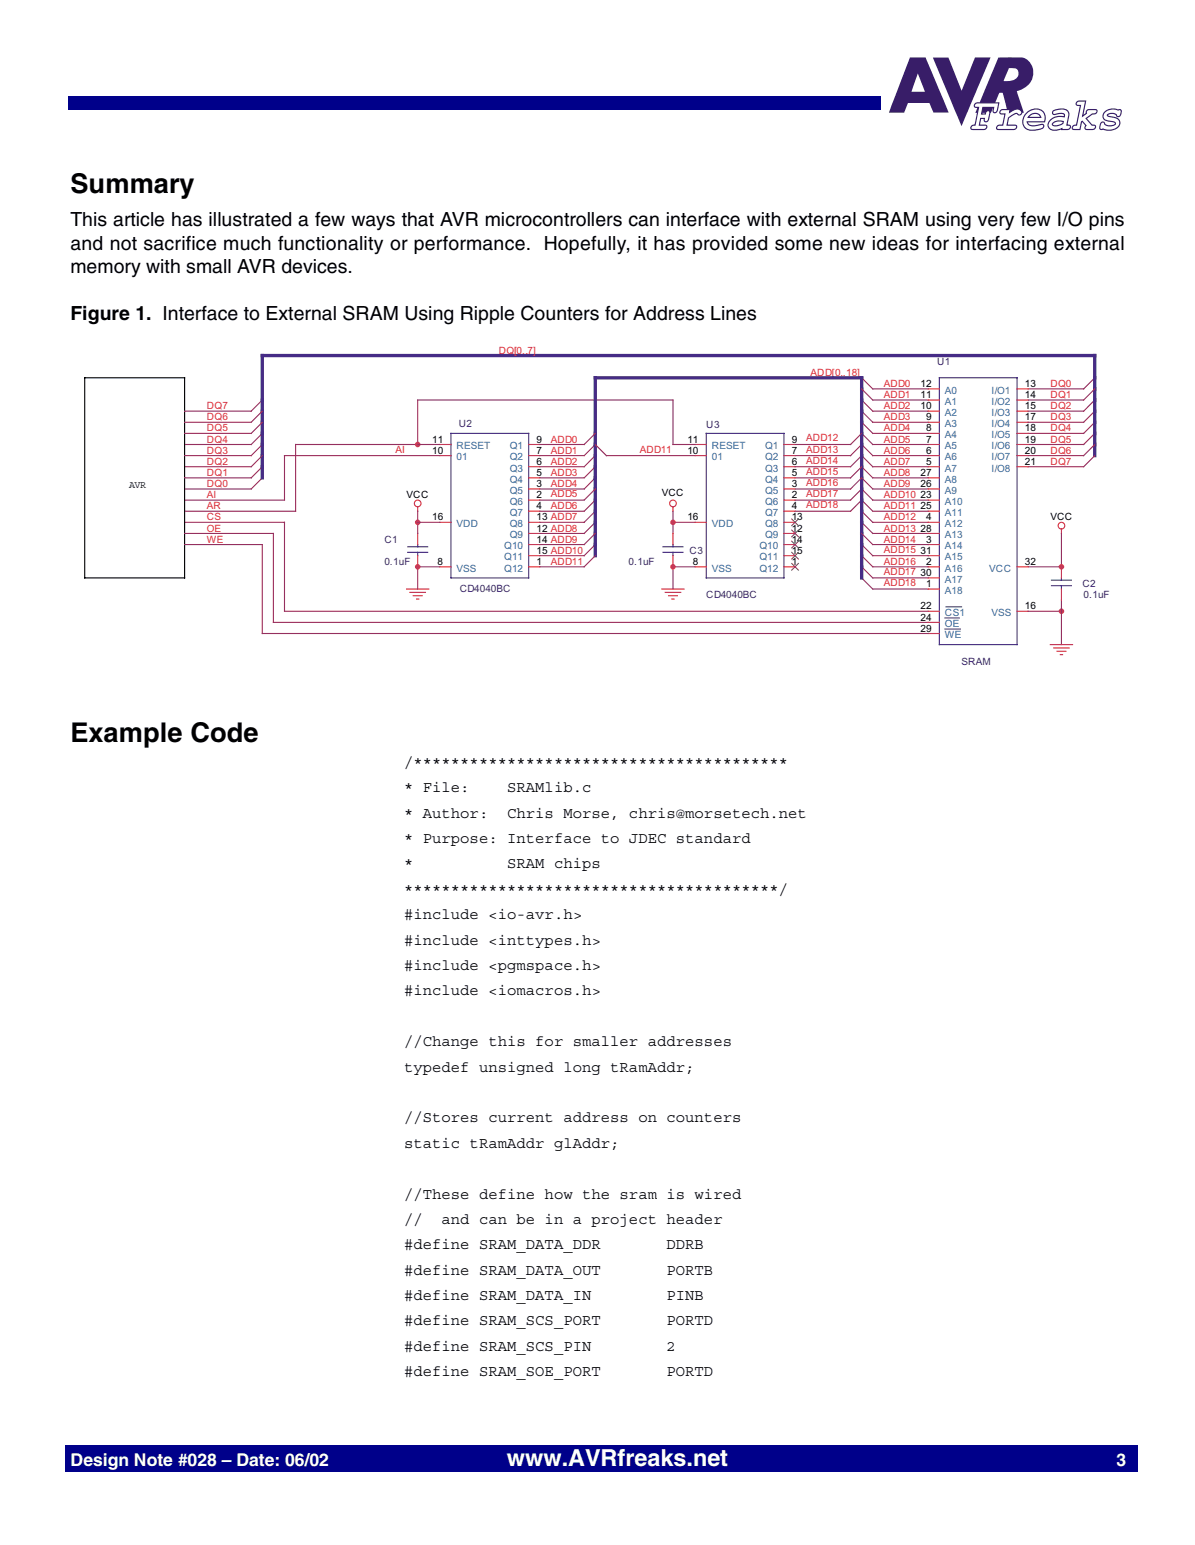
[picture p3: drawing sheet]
<svg xmlns="http://www.w3.org/2000/svg" width="216mm" height="279mm" viewBox="0 0 216 279" stroke-linecap="round" stroke-linejoin="round" font-family="sans-serif">
<path d="M11.8 261.1h193.8v4.7h-193.8z" fill="#00008a"/>
<path d="M160.6 10.3h42.2v13.3h-42.2z" fill="#fff"/>
<g fill="#381d68">
<path d="M168.6 10.4h2.8l2.3 6 2.5-6h2.8l-5.3 12.3z"/>
<path d="M180.4 10.4l-4.2 10h2.8l1.6-3.6h.6l.9 3.6 2.9-.1-1.3-3.9a3.3 3.3 0 0 0 2.4-5.1 2.15 2.15 0 0 0-1.5-.9zM182.3 12.3h.4a1.09 1.09 0 0 1 1.3 .8 1.09 1.09 0 0 1-.8 1.3l-.9 .2h-1z"/>
<path d="M164.4 10.4l-3.8 10h2.8l.6-1.8h3.9l.8 1.7h2.7l-4.2-9.9zM165.8 13.3l1.3 3.3h-2.4z"/>
</g>
<path d="M176.2 18.7l.5-.1h3.8l-.3 1.2a.41 .41 0 0 1-.4 .6 .41 .41 0 0 1-.4-.6l.1-.4h-1.9l-.3 1.2h.7a.43 .43 0 0 1 .3-.6 .43 .43 0 0 1 .5 .4l-.2 1.1a.43 .43 0 0 1-.3 .5 .43 .43 0 0 1-.5-.3v-.3h-.6l-.3 1.2h1a.42 .42 0 0 1 .4 .5 .42 .42 0 0 1-.6 .3h-2.1a.47 .47 0 0 1-.1-.6 .47 .47 0 0 1 .7-.2l.6-3.2-.7-.1-.1-.3z" fill="#fff"/>
<path d="M176.2 18.7l.5-.1h3.8l-.3 1.2a.41 .41 0 0 1-.4 .6 .41 .41 0 0 1-.4-.6l.1-.4h-1.9l-.3 1.2h.7a.43 .43 0 0 1 .3-.6 .43 .43 0 0 1 .5 .4l-.2 1.1a.43 .43 0 0 1-.3 .5 .43 .43 0 0 1-.5-.3l.1-.3h-.7l-.3 1.2h1a.42 .42 0 0 1 .4 .5 .42 .42 0 0 1-.6 .3h-2.1a.47 .47 0 0 1-.1-.7 .47 .47 0 0 1 .7-.1l.6-3.2-.7-.1v-.3z" fill="none" stroke="#381d68" stroke-width=".21"/>
<path d="M180.9 19.9l1.6-.1-.1 .5a1.63 1.63 0 0 1 2-.4 .46 .46 0 0 1 .1 .7 .46 .46 0 0 1-.7-.1 2.37 2.37 0 0 0-1.6 .8l-.3 1.3h1.5a.44 .44 0 0 1 .2 .6 .44 .44 0 0 1-.6 .2h-2.5a.42 .42 0 0 1-.4-.5 .42 .42 0 0 1 .6-.3h.5l.4-2a.85 .85 0 0 1-.9-.2v-.2z" fill="#fff"/>
<path d="M180.9 19.9l1.6-.1-.1 .5a1.63 1.63 0 0 1 2-.4 .46 .46 0 0 1 .1 .7 .46 .46 0 0 1-.7-.1 2.38 2.38 0 0 0-1.6 .8l-.3 1.3h1.5a.44 .44 0 0 1 .2 .6 .44 .44 0 0 1-.6 .2h-2.5a.42 .42 0 0 1-.4-.5 .42 .42 0 0 1 .6-.3h.5l.4-2a.85 .85 0 0 1-.9-.2v-.2z" fill="none" stroke="#381d68" stroke-width=".21"/>
<path d="M185.5 20.4a2 2 0 0 1 3.2 .2l.1 .7-.1 .7h-3.1a1.17 1.17 0 0 0 1.6 .7l1.1-.2h.2l.1 .3a1.15 1.15 0 0 1-1.3 .7 1.78 1.78 0 0 1-2.5-1.5l.2-.8zM185.9 21l-.1 .2h2.2a1.19 1.19 0 0 0-2.1-.2z" fill="#fff"/>
<path d="M185.5 20.4a2 2 0 0 1 3.2 .2l.1 .7-.1 .7h-3.1a1.17 1.17 0 0 0 1.6 .7l1.1-.2h.2l.1 .3a1.15 1.15 0 0 1-1.3 .7 1.78 1.78 0 0 1-2.5-1.5l.2-.8zM185.9 21a1.21 1.21 0 0 1 2.1 .2h-2.2z" fill="none" stroke="#381d68" stroke-width=".21"/>
<path d="M190.3 20.1a2.77 2.77 0 0 1 2.5-.1l.3 .6-.4 2h.2a.4 .4 0 0 1 .5 .4 .4 .4 0 0 1-.5 .4h-1.1v-.2a1.94 1.94 0 0 1-2.3-.2 1.52 1.52 0 0 1 1.4-1.9h1.4a.45 .45 0 0 0-.1-.5 .45 .45 0 0 0-.5-.1l-.9 .1a.38 .38 0 0 1-.6 0 .38 .38 0 0 1 .1-.5zM190.2 22.3l-.1 .2a1.29 1.29 0 0 0 1.7-.1l.2-.1 .1-.4h-1.2z" fill="#fff"/>
<path d="M190.2 22.3l.8-.4h1.1a.98 .98 0 0 1-1 .8h-.8l-.2-.2zM190.3 20a2.77 2.77 0 0 1 2.5 0l.3 .6-.4 2h.2a.4 .4 0 0 1 .5 .4 .4 .4 0 0 1-.5 .4h-1.1l.1-.2a1.94 1.94 0 0 1-2.4-.2 1.52 1.52 0 0 1 1.4-1.9h1.4a.45 .45 0 0 0-.1-.5 .45 .45 0 0 0-.5-.1l-.9 .1a.38 .38 0 0 1-.6 0 .38 .38 0 0 1 .1-.6z" fill="none" stroke="#381d68" stroke-width=".21"/>
<path d="M194.6 18.4l1.5-.1-.5 2.7 .7-.5v-.4l.2-.2 1.5-.1a.44 .44 0 0 1 .1 .6 .44 .44 0 0 1-.6 .2h-.2l-1.1 .8 1.1 1.2h.2a.42 .42 0 0 1 .4 .5 .42 .42 0 0 1-.6 .3l-1.2-.1-.1-.4 .2-.2-.7-.8-.1 .1-.3 1.4h-1.1a.48 .48 0 0 1-.1-.7 .48 .48 0 0 1 .6-.1l.7-3.5-.7-.1-.1-.4z" fill="#fff"/>
<path d="M194.6 18.4l1.5-.1-.5 2.7 .7-.5v-.4l.2-.2 1.5-.1a.44 .44 0 0 1 .1 .6 .44 .44 0 0 1-.5 .2h-.2l-1.2 .8 1.1 1.2h.2a.42 .42 0 0 1 .4 .5 .42 .42 0 0 1-.6 .3l-1.2-.1-.1-.4 .2-.2-.7-.8-.1 .1-.3 1.4h-1.1a.48 .48 0 0 1-.1-.7 .48 .48 0 0 1 .6-.1l.7-3.6h-.7l-.1-.4z" fill="none" stroke="#381d68" stroke-width=".21"/>
<path d="M199.6 20.2a2.26 2.26 0 0 1 2.4-.3 .34 .34 0 0 1 .5 0 .34 .34 0 0 1 0 .4 .51 .51 0 0 1-.2 .6 .51 .51 0 0 1-.6 0 1.14 1.14 0 0 0-1.6-.1l.2 .2a2.71 2.71 0 0 1 1.9 .8 1.26 1.26 0 0 1-1.1 1.6 2.6 2.6 0 0 1-1.8-.1 .35 .35 0 0 1-.5 0 .35 .35 0 0 1-.1-.4 .58 .58 0 0 1 .2-.7 .58 .58 0 0 1 .6-.1 1.23 1.23 0 0 0 2 .2l-.1-.2a3.7 3.7 0 0 1-2-.7l-.1-.6z" fill="#fff"/>
<path d="M199.6 20.2a2.26 2.26 0 0 1 2.4-.3 .34 .34 0 0 1 .5 0 .34 .34 0 0 1 .1 .4 .51 .51 0 0 1-.3 .6 .51 .51 0 0 1-.6 0 1.14 1.14 0 0 0-1.6-.1l.2 .2a2.71 2.71 0 0 1 1.9 .8 1.26 1.26 0 0 1-1.1 1.6 2.6 2.6 0 0 1-1.8-.1 .35 .35 0 0 1-.5 0 .35 .35 0 0 1-.1-.4 .58 .58 0 0 1 .2-.7 .58 .58 0 0 1 .6-.1 1.23 1.23 0 0 0 2 .2l-.1-.2a3.7 3.7 0 0 1-2-.7l-.1-.6z" fill="none" stroke="#381d68" stroke-width=".21"/>
<g fill="#00008a">
<path d="M12.3 17.4h1.2v2.4h-1.2z"/>
<path d="M157.9 17.4h1.2v2.4h-1.2z"/>
<path d="M13.5 17.4h144.4v2.4h-144.4z"/>
</g>
<path d="M14.3 61.1h187.3v60.3h-187.3z" fill="#fff"/>
<g fill="none" stroke="#9b2d5b" stroke-width=".2">
<path d="M47.4 72.2l-2 2.1M75.5 72.2h46.1v8.1h4M155.7 72.2l2 2.1h10M155.7 78.3l2 2M155.7 76.3l2 2M155.7 74.3l2 2h10M157.7 72.2h10M185.8 78.3h10M197.8 72.2l-2 2.1M197.8 68.2l-2 2h-10M33.4 80.3h12M47.4 86.3l-2 2h-12"/>
<path d="M47.4 80.3l-2 2M49.4 96.3v16.1h118.3M51.4 82.3h28.1M75.5 80.3h-22.1v12M97.5 86.3h8M97.5 98.4h8M97.5 90.3h8M107.5 92.3l-2 2M107.5 94.3l-2 2h-8M107.5 98.4l-2 2M107.5 90.3l-2 2h-8M107.5 80.3l-2 2"/>
<path d="M107.5 86.3l-2 2M121.6 94.3h4M143.6 84.3h10.1M143.6 86.3h10.1M153.7 82.3l2-2 2 2M155.7 90.3l-2 2M155.7 98.4l2 2M155.7 86.3l-2 2M157.7 84.3h10M157.7 94.3h10M157.7 88.3h10M157.7 96.3h10"/>
<path d="M185.8 80.3h10M197.8 82.3l-2 2h-10M75.5 102.4h4M107.5 100.4l-2 2M121.6 102.4h4M155.7 100.4l2 2M155.7 102.4l2 2M157.7 106.4h10M185.8 102.4h6M185.8 110.4h6"/>
</g>
<path d="M47.4 74.3v2M107.5 78.3v2M155.7 70.2v2M155.7 76.3v4M197.8 74.3v2M47.4 80.3v4M107.5 88.3v2M107.5 92.3v2M107.5 98.4v2M155.7 84.3v4M197.8 80.3v2M155.7 100.4v2" fill="none" stroke="#462c86" stroke-width=".6"/>
<path d="M81.5 78.3h14v26.1h-14zM127.6 78.3h14v26.1h-14zM169.7 68.2h14v48.2h-14zM170.7 111.6h2.6M170.7 113.6h2.8M170.9 109.6h2.8" fill="none" stroke="#462c86" stroke-width=".2"/>
<g fill="none" stroke="#e12b32" stroke-width=".2">
<path d="M167.7 72.2h2M167.7 74.3h2M167.7 76.3h2M167.7 78.3h2M167.7 70.2h2M183.7 72.2h2.1M183.7 74.3h2.1M183.7 76.3h2.1M183.7 78.3h2.1M183.7 70.2h2.1M79.5 80.3h2M79.5 82.3h2"/>
<path d="M79.5 94.3h2M95.5 80.3h2M95.5 82.3h2M95.5 84.3h2M95.5 86.3h2M95.5 88.3h2M95.5 90.3h2M95.5 92.3h2M95.5 94.3h2M95.5 96.3h2M95.5 98.4h2M121.6 91.5v.8"/>
<path d="M125.6 80.3h2M125.6 82.3h2M125.6 94.3h2M141.6 80.3h2M141.6 82.3h2M141.6 84.3h2M141.6 86.3h2M141.6 88.3h2M141.6 90.3h2M141.6 92.3h2M141.6 94.3h2M141.6 96.3h2"/>
<path d="M141.6 98.4h2M167.7 80.3h2M167.7 82.3h2M167.7 84.3h2M167.7 86.3h2M167.7 88.3h2M167.7 90.3h2M167.7 92.3h2M167.7 94.3h2M167.7 96.3h2M167.7 98.4h2M183.7 80.3h2.1"/>
<path d="M183.7 82.3h2.1M183.7 84.3h2.1M191.8 95.5v.8M79.5 102.4h2M95.5 102.4h2M95.5 100.4h2M119.6 106.4h4M120.2 107h2.8M120.8 107.6h1.6M121.4 108.2h.4M125.6 102.4h2M141.6 102.4h2"/>
<path d="M141.6 100.4h2M167.7 102.4h2M167.7 100.4h2M167.7 106.4h2M167.7 110.4h2M167.7 112.4h2M167.7 114.4h2M167.7 104.4h2M183.7 102.4h2.1M183.7 110.4h2.1"/>
<circle cx="121.6" cy="90.9" r=".6"/>
<circle cx="191.8" cy="94.9" r=".6"/>
</g>
<path d="M143 93.7l1.2 1.2M143 95.7l1.2 1.3M143 97.8l1.2 1.2M143 99.8l1.2 1.2M144.2 93.7l-1.2 1.2M144.2 95.7l-1.2 1.3M144.2 97.8l-1.2 1.2M144.2 99.8l-1.2 1.2M143 101.8l1.2 1.2M144.2 101.8l-1.2 1.2" fill="none" stroke="#9a711f" stroke-width=".2"/>
<circle cx="191.8" cy="110.4" r=".4" fill="#e42284"/>
<circle cx="191.8" cy="110.4" r=".4" fill="none" stroke="#e42284" stroke-width=".2"/>
<path d="M107.5 68.2v10.1M155.7 94.3v2" fill="none" stroke="#462c86" stroke-width=".6"/>
<path d="M75.5 72.2v8.1M47.4 82.3l-2 2M97.5 88.3h8M155.7 84.3l2 2M155.7 88.3l2 2M97.5 100.4h8M191.8 110.4v6" fill="none" stroke="#9b2d5b" stroke-width=".2"/>
<circle cx="75.5" cy="80.3" r=".4" fill="#e42284"/>
<circle cx="75.5" cy="80.3" r=".4" fill="none" stroke="#e42284" stroke-width=".2"/>
<g fill="none" stroke="#9b2d5b" stroke-width=".2">
<path d="M107.5 78.3l-2 2M157.7 78.3h10M185.8 74.3h10M33.4 94.3h18M107.5 84.3l-2 2M107.5 82.3l-2 2M121.6 94.3v2M143.6 80.3h10.1M143.6 92.3h10.1M155.7 90.3l2 2h10M155.7 82.3l2 2M157.7 80.3h10"/>
<path d="M157.7 98.4h10M51.4 110.4h116.3M155.7 104.4l2 2M191.8 108.4v2"/>
</g>
<path d="M73.5 106.4h4M74.1 107h2.8M74.7 107.6h1.6M75.3 108.2h.4" fill="none" stroke="#e12b32" stroke-width=".2"/>
<path d="M47.4 64.2v8M47.4 78.3v2M197.8 70.2v2M107.5 86.3v2M155.7 80.3v2" fill="none" stroke="#462c86" stroke-width=".6"/>
<circle cx="121.6" cy="94.3" r=".4" fill="#e42284"/>
<circle cx="121.6" cy="94.3" r=".4" fill="none" stroke="#e42284" stroke-width=".2"/>
<path d="M47.4 84.3l-2 2M191.8 96.3v6.1" fill="none" stroke="#9b2d5b" stroke-width=".2"/>
<circle cx="191.8" cy="102.4" r=".4" fill="#e42284"/>
<circle cx="191.8" cy="102.4" r=".4" fill="none" stroke="#e42284" stroke-width=".2"/>
<path d="M47.4 64.2h150.4" fill="none" stroke="#462c86" stroke-width=".6"/>
<path d="M51.4 94.3v16.1M121.6 102.4v4" fill="none" stroke="#9b2d5b" stroke-width=".2"/>
<circle cx="121.6" cy="102.4" r=".4" fill="#e42284"/>
<circle cx="121.6" cy="102.4" r=".4" fill="none" stroke="#e42284" stroke-width=".2"/>
<path d="M47.4 72.2v2.1M47.4 76.3v2M155.7 68.2v2M197.8 68.2v2M197.8 72.2v2.1M197.8 78.3v2M47.4 84.3v2M107.5 80.3v4M107.5 94.3v2M155.7 96.3v4.1M155.7 102.4v2" fill="none" stroke="#462c86" stroke-width=".6"/>
<g fill="none" stroke="#9b2d5b" stroke-width=".2">
<path d="M47.4 78.3l-2 2M47.4 76.3l-2 2h-12M155.7 78.3l-2 2M197.8 74.3l-2 2h-10M197.8 76.3l-2 2M197.8 78.3l-2 2M33.4 86.3h12M33.4 92.3h20M33.4 84.3h12M33.4 90.3h18M33.4 82.3h12M75.5 94.3v2"/>
<path d="M75.5 80.3h4M97.5 84.3h8M97.5 82.3h8M97.5 94.3h8M107.5 88.3l-2 2M109.6 82.3h16M143.6 88.3h10.1M155.7 88.3l-2 2h-10.1M155.7 96.3l2 2.1M155.7 82.3l-2 2M155.7 94.3l2 2M157.7 86.3h10"/>
<path d="M197.8 80.3l-2 2h-10M75.5 102.4v4M97.5 102.4h8M157.7 102.4h10M157.7 104.4h10"/>
</g>
<path d="M73.7 99.8h3.6M73.7 98.8h3.6M75.5 98.4v.4M75.5 99.8v.6M190 105.8h3.6M190 104.8h3.6M191.8 104.4v.4M191.8 105.8v.6" fill="none" stroke="#462c86" stroke-width=".2"/>
<g fill="none" stroke="#e12b32" stroke-width=".2">
<path d="M75.5 91.5v.8M75.5 96.3v2.1M75.5 100.4v2M189.8 116.4h4M190.4 117h2.8M191 117.6h1.6M191.6 118.2h.4M191.8 102.4v2M191.8 106.4v2"/>
<circle cx="75.5" cy="90.9" r=".6"/>
</g>
<path d="M15.3 68.2h18.1v36.2h-18.1z" fill="none" stroke="#000" stroke-width=".2"/>
<circle cx="75.5" cy="102.4" r=".4" fill="#e42284"/>
<circle cx="75.5" cy="102.4" r=".4" fill="none" stroke="#e42284" stroke-width=".2"/>
<path d="M75.5 92.3v2" fill="none" stroke="#9b2d5b" stroke-width=".2"/>
<circle cx="75.5" cy="94.3" r=".4" fill="#e42284"/>
<circle cx="75.5" cy="94.3" r=".4" fill="none" stroke="#e42284" stroke-width=".2"/>
<path d="M107.5 68.2h48.2M155.7 72.2v4.1M197.8 64.2v4M197.8 76.3v2M107.5 84.3v2M107.5 90.3v2M107.5 96.3v2.1M155.7 82.3v2M155.7 88.3v6" fill="none" stroke="#462c86" stroke-width=".6"/>
<g fill="none" stroke="#9b2d5b" stroke-width=".2">
<path d="M33.4 74.3h12M47.4 74.3l-2 2h-12M155.7 68.2l2 2h10M155.7 70.2l2 2M197.8 70.2l-2 2h-10M33.4 98.4h14v16h120.3M33.4 96.3h16M51.4 82.3v8M75.5 94.3h4M97.5 80.3h8M107.5 96.3l-2 2.1M107.5 80.3l2.1 2"/>
<path d="M121.6 92.3v2M143.6 82.3h10.1M155.7 92.3l2 2M155.7 84.3l-2 2M155.7 86.3l2 2M157.7 82.3h10M157.7 90.3h10M157.7 100.4h10"/>
</g>
<path d="M119.8 99.8h3.6M119.8 98.8h3.6M121.6 98.4v.4M121.6 99.8v.6" fill="none" stroke="#462c86" stroke-width=".2"/>
<path d="M121.6 96.3v2.1M121.6 100.4v2" fill="none" stroke="#e12b32" stroke-width=".2"/>
<g font-size="4.9">
<text x="12.7" y="34.8">Summary</text>
<text x="12.7" y="133.9">Example Code</text>
</g>
<text font-size="4.2" fill="#fff" x="91.6" y="264.8">www.AVRfreaks.net</text>
<g font-size="3.5">
<text x="12.7" y="40.9">This article has illustrated a few ways that AVR microcontrollers can interface with external SRAM using very few I/O pins</text>
<text x="12.7" y="45.1">and not sacrifice much functionality or performance. Hopefully, it has provided some new ideas for interfacing external</text>
<text x="12.7" y="49.4">memory with small AVR devices.</text>
<text x="12.7" y="57.8">Figure 1. Interface to External SRAM Using Ripple Counters for Address Lines</text>
</g>
<g font-size="3.2" fill="#fff">
<text x="12.8" y="264.7">Design Note #028 – Date: 06/02</text>
<text x="201.7" y="264.7">3</text>
</g>
<g font-size="2.8">
<text x="73" y="138.5">/****************************************</text>
<text x="73" y="143.1">* File:</text>
<text x="91.6" y="143.1">SRAMlib.c</text>
<text x="73" y="147.7">* Author:</text>
<text x="91.6" y="147.7">Chris Morse, chris@morsetech.net</text>
<text x="73" y="152.3">* Purpose: Interface to JDEC standard</text>
<text x="73" y="156.8">*</text>
<text x="73" y="161.5">****************************************/</text>
<text x="91.6" y="156.8">SRAM chips</text>
<text x="73" y="166">#include &lt;io-avr.h&gt;</text>
<text x="73" y="170.6">#include &lt;inttypes.h&gt;</text>
<text x="73" y="175.2">#include &lt;pgmspace.h&gt;</text>
<text x="73" y="179.8">#include &lt;iomacros.h&gt;</text>
<text x="73" y="189">//Change this for smaller addresses</text>
<text x="73" y="193.5">typedef unsigned long tRamAddr;</text>
<text x="73" y="202.7">//Stores current address on counters</text>
<text x="73" y="207.3">static tRamAddr glAddr;</text>
<text x="73" y="216.5">//These define how the sram is wired</text>
<text x="73" y="221.1">//</text>
<text x="79.8" y="221.1">and can be in a project header</text>
<text x="73" y="225.6">#define SRAM_DATA_DDR</text>
<text x="120.4" y="225.6">DDRB</text>
<text x="73" y="230.2">#define SRAM_DATA_OUT</text>
<text x="120.4" y="230.2">PORTB</text>
<text x="73" y="234.8">#define SRAM_DATA_IN</text>
<text x="73" y="239.4">#define SRAM_SCS_PORT</text>
<text x="120.4" y="234.8">PINB</text>
<text x="120.4" y="239.4">PORTD</text>
<text x="73" y="244">#define SRAM_SCS_PIN</text>
<text x="120.4" y="244">2</text>
<text x="73" y="248.6">#define SRAM_SOE_PORT</text>
<text x="120.4" y="248.6">PORTD</text>
</g>
<g font-size="1.8" fill="#e12b32">
<text x="90.1" y="63.9">DQ[0..7]</text>
<text x="146.5" y="67.9">ADD[0..18]</text>
<text x="159.7" y="71.9">ADD1</text>
<text x="159.7" y="69.9">ADD0</text>
<text x="189.8" y="71.9">DQ1</text>
<text x="189.8" y="69.9">DQ0</text>
<text x="37.4" y="75.9">DQ6</text>
<text x="37.4" y="77.9">DQ5</text>
<text x="37.4" y="73.9">DQ7</text>
<text x="159.7" y="77.9">ADD4</text>
<text x="159.7" y="73.9">ADD2</text>
<text x="159.7" y="75.9">ADD3</text>
<text x="189.8" y="77.9">DQ4</text>
<text x="189.8" y="73.9">DQ2</text>
<text x="189.8" y="75.9">DQ3</text>
<text x="37.4" y="84">DQ2</text>
<text x="37.4" y="79.9">DQ4</text>
<text x="37.4" y="81.9">DQ3</text>
<text x="71.5" y="81.7">AI</text>
<text x="99.5" y="81.9">ADD1</text>
<text x="99.5" y="79.9">ADD0</text>
<text x="99.5" y="84">ADD2</text>
<text x="115.6" y="81.7">ADD11</text>
<text x="145.6" y="81.7">ADD13</text>
<text x="145.6" y="79.7">ADD12</text>
<text x="145.7" y="83.8">ADD14</text>
<text x="159.7" y="79.9">ADD5</text>
<text x="159.7" y="84">ADD7</text>
<text x="159.7" y="81.9">ADD6</text>
<text x="189.8" y="84">DQ7</text>
<text x="189.8" y="79.9">DQ5</text>
<text x="189.8" y="81.9">DQ6</text>
<text x="37.4" y="90">AI</text>
<text x="37.4" y="88">DQ0</text>
<text x="37.4" y="86">DQ1</text>
<text x="99.5" y="86">ADD3</text>
<text x="99.5" y="88">ADD4</text>
<text x="99.5" y="89.8">ADD5</text>
<text x="145.6" y="87.8">ADD16</text>
<text x="145.6" y="89.8">ADD17</text>
<text x="145.6" y="85.8">ADD15</text>
<text x="159.7" y="90">ADD10</text>
<text x="159.7" y="88">ADD9</text>
<text x="159.7" y="86">ADD8</text>
<text x="37.4" y="92">AR</text>
<text x="37.4" y="94">CS</text>
<text x="99.5" y="92">ADD6</text>
<text x="145.6" y="91.8">ADD18</text>
<text x="159.7" y="92">ADD11</text>
<text x="159.7" y="94">ADD12</text>
<text x="37.4" y="96">OE</text>
<text x="37.4" y="98">WE</text>
<text x="159.7" y="99.8">ADD15</text>
<text x="159.7" y="96">ADD13</text>
<text x="159.7" y="98">ADD14</text>
<text x="99.5" y="102">ADD11</text>
<text x="159.7" y="105.8">ADD18</text>
<text x="159.7" y="102">ADD16</text>
<text x="159.7" y="103.8">ADD17</text>
</g>
<g font-size="1.8" fill="#3e197c">
<text x="169.3" y="65.9">U1</text>
<text x="82.9" y="77.1">U2</text>
<text x="127.6" y="77.3">U3</text>
<text x="69.4" y="98">C1</text>
<text x="124.6" y="100">C3</text>
<text x="69.4" y="102">0.1uF</text>
<text x="83.1" y="106.8">CD4040BC</text>
<text x="113.6" y="102">0.1uF</text>
<text x="195.6" y="106">C2</text>
<text x="127.6" y="108.1">CD4040BC</text>
<text x="195.8" y="108.1">0.1uF</text>
<text x="173.7" y="120.1">SRAM</text>
</g>
<g font-size="1.8">
<text x="166.3" y="71.9">11</text>
<text x="166.3" y="69.9">12</text>
<text x="185.2" y="69.9">13</text>
<text x="185.2" y="71.9">14</text>
<text x="166.3" y="73.9">10</text>
<text x="167.3" y="75.9">9</text>
<text x="167.3" y="77.9">8</text>
<text x="185.2" y="73.9">15</text>
<text x="185.2" y="75.9">17</text>
<text x="185.2" y="77.9">18</text>
<text x="78.1" y="81.9">10</text>
<text x="78.1" y="79.9">11</text>
<text x="96.9" y="79.9">9</text>
<text x="96.9" y="81.9">7</text>
<text x="96.9" y="84">6</text>
<text x="124.2" y="81.9">10</text>
<text x="124.2" y="79.9">11</text>
<text x="143" y="79.9">9</text>
<text x="143" y="81.9">7</text>
<text x="143" y="84">6</text>
<text x="167.3" y="79.9">7</text>
<text x="167.3" y="81.9">6</text>
<text x="167.3" y="84">5</text>
<text x="185.2" y="79.9">19</text>
<text x="185.2" y="81.9">20</text>
<text x="185.2" y="84">21</text>
<text x="23.3" y="88.2">AVR</text>
<text x="73.5" y="90">VCC</text>
<text x="96.9" y="86">5</text>
<text x="96.9" y="88">3</text>
<text x="96.9" y="90">2</text>
<text x="119.6" y="89.6">VCC</text>
<text x="143" y="86">5</text>
<text x="143" y="88">3</text>
<text x="143" y="90">2</text>
<text x="166.3" y="86">27</text>
<text x="166.3" y="88">26</text>
<text x="166.3" y="90">23</text>
<text x="78.1" y="94">16</text>
<text x="96.9" y="92">4</text>
<text x="96.9" y="94">13 ADD7</text>
<text x="124.2" y="94">16</text>
<text x="143" y="92">4</text>
<text x="143" y="94">13</text>
<text x="166.3" y="92">25</text>
<text x="167.3" y="94">4</text>
<text x="189.8" y="94">VCC</text>
<text x="96.9" y="96">12 ADD8</text>
<text x="96.9" y="98">14 ADD9</text>
<text x="96.9" y="100">15 ADD10</text>
<text x="143" y="96">12</text>
<text x="143" y="98">14</text>
<text x="143" y="100">15</text>
<text x="166.3" y="96">28</text>
<text x="166.3" y="100">31</text>
<text x="167.3" y="98">3</text>
<text x="79.1" y="102">8</text>
<text x="96.9" y="102">1</text>
<text x="125.2" y="102">8</text>
<text x="143" y="102">1</text>
<text x="166.3" y="104">30</text>
<text x="167.3" y="102">2</text>
<text x="167.3" y="106">1</text>
<text x="185.2" y="102">32</text>
<text x="166.3" y="110.1">22</text>
<text x="166.3" y="112.1">24</text>
<text x="185.2" y="110.1">16</text>
<text x="166.3" y="114.1">29</text>
</g>
<g font-size="1.8" fill="#2f689f">
<text x="170.7" y="71.1">A0</text>
<text x="179.1" y="71.1">I/O1</text>
<text x="170.7" y="73.1">A1</text>
<text x="170.7" y="75.1">A2</text>
<text x="170.7" y="77.1">A3</text>
<text x="179.1" y="73.1">I/O2</text>
<text x="179.1" y="75.1">I/O3</text>
<text x="179.1" y="77.1">I/O4</text>
<text x="82.5" y="83.2">01</text>
<text x="82.5" y="81.1">RESET</text>
<text x="92.1" y="81.1">Q1</text>
<text x="92.1" y="83.2">Q2</text>
<text x="128.6" y="83.2">01</text>
<text x="128.6" y="81.1">RESET</text>
<text x="138.2" y="81.1">Q1</text>
<text x="138.2" y="83.2">Q2</text>
<text x="170.7" y="79.1">A4</text>
<text x="170.7" y="81.1">A5</text>
<text x="170.7" y="83.2">A6</text>
<text x="179.1" y="79.1">I/O5</text>
<text x="179.1" y="81.1">I/O6</text>
<text x="179.1" y="83.2">I/O7</text>
<text x="92.1" y="85.2">Q3</text>
<text x="92.1" y="87.2">Q4</text>
<text x="92.1" y="89.2">Q5</text>
<text x="138.2" y="85.2">Q3</text>
<text x="138.2" y="87.2">Q4</text>
<text x="138.2" y="89.2">Q5</text>
<text x="170.7" y="85.2">A7</text>
<text x="170.7" y="87.2">A8</text>
<text x="170.7" y="89.2">A9</text>
<text x="179.1" y="85.2">I/O8</text>
<text x="82.5" y="95.2">VDD</text>
<text x="92.1" y="91.2">Q6</text>
<text x="92.1" y="93.2">Q7</text>
<text x="92.1" y="95.2">Q8</text>
<text x="128.6" y="95.2">VDD</text>
<text x="138.2" y="91.2">Q6</text>
<text x="138.2" y="93.2">Q7</text>
<text x="138.2" y="95.2">Q8</text>
<text x="170.7" y="91.2">A10</text>
<text x="170.7" y="93.2">A11</text>
<text x="170.7" y="95.2">A12</text>
<text x="91.1" y="99.2">Q10</text>
<text x="91.1" y="101.2">Q11</text>
<text x="92.1" y="97.2">Q9</text>
<text x="137.2" y="99.2">Q10</text>
<text x="137.2" y="101.2">Q11</text>
<text x="138.2" y="97.2">Q9</text>
<text x="170.7" y="97.2">A13</text>
<text x="170.7" y="99.2">A14</text>
<text x="170.7" y="101.2">A15</text>
<text x="82.5" y="103.2">VSS</text>
<text x="91.1" y="103.2">Q12</text>
<text x="128.6" y="103.2">VSS</text>
<text x="137.2" y="103.2">Q12</text>
<text x="170.7" y="103.2">A16</text>
<text x="170.7" y="107.3">A18</text>
<text x="170.7" y="105.2">A17</text>
<text x="178.7" y="103.2">VCC</text>
<text x="170.7" y="111.3">CS1</text>
<text x="170.7" y="113.3">OE</text>
<text x="179.1" y="111.3">VSS</text>
<text x="170.7" y="115.3">WE</text>
</g>
</svg>
